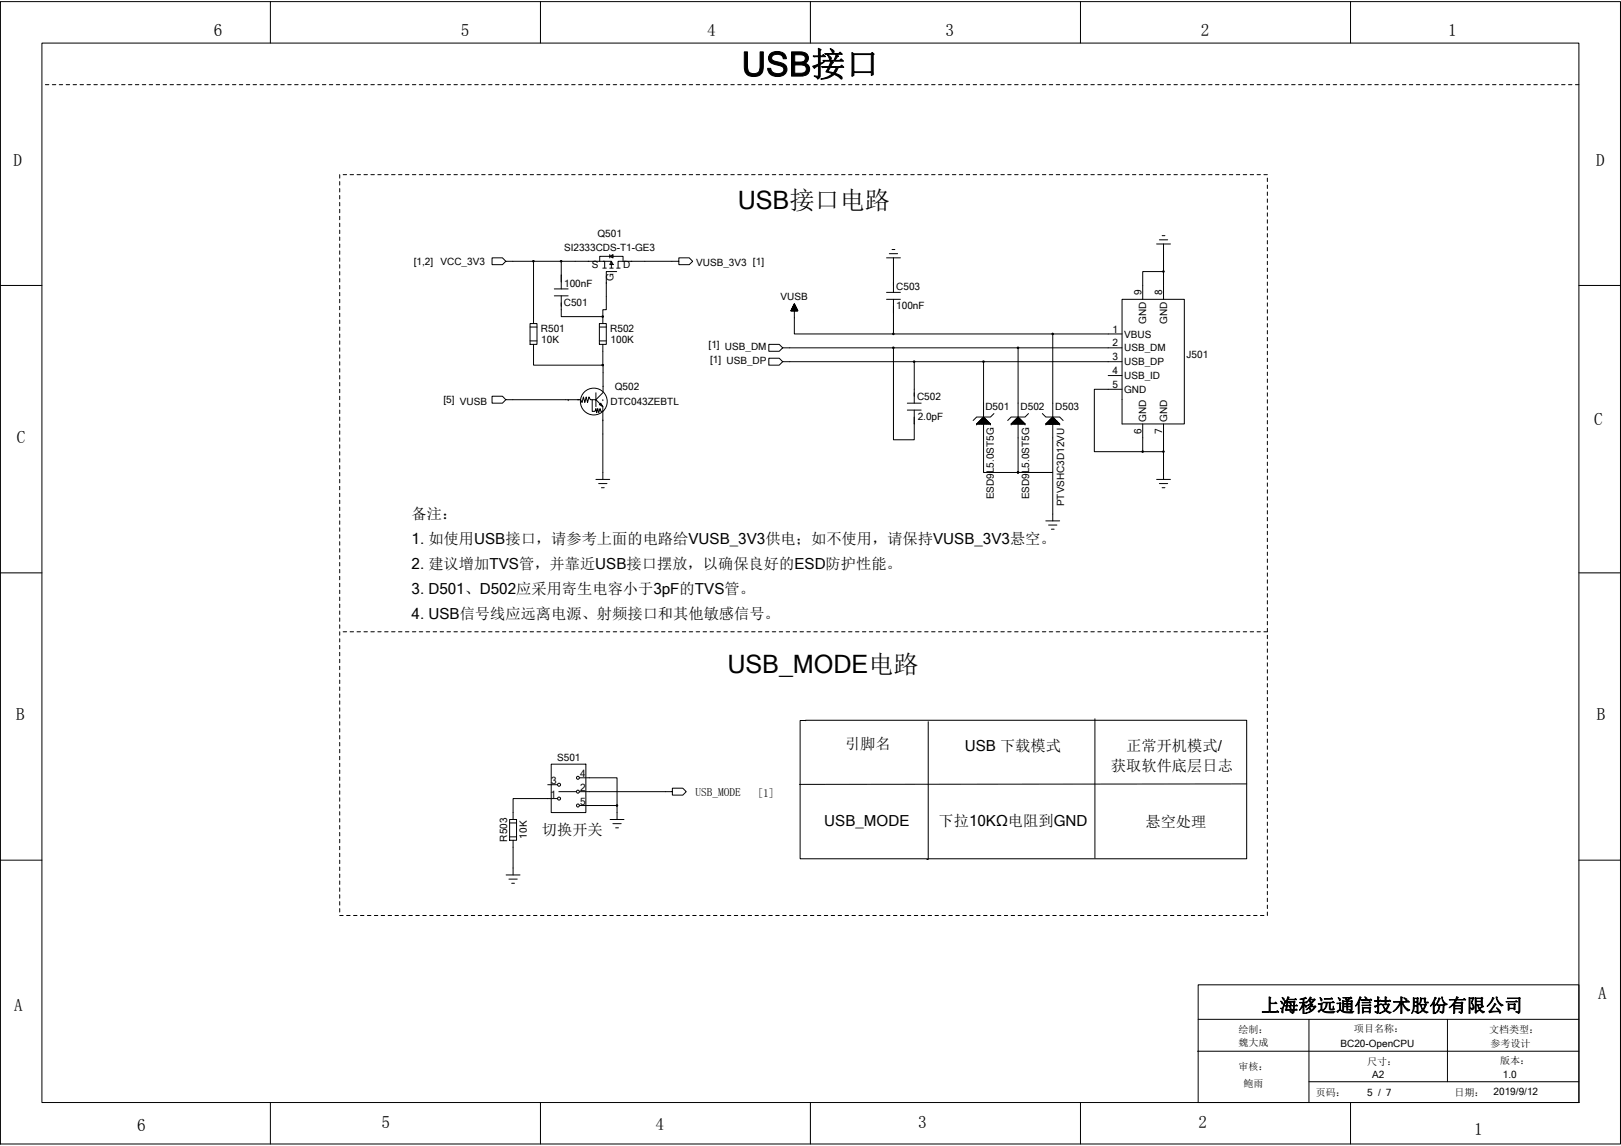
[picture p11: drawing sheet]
<svg xmlns="http://www.w3.org/2000/svg" width="297mm" height="210mm" viewBox="0 0 297 210" stroke-linecap="round" stroke-linejoin="round" font-family="sans-serif">
<g fill="none" stroke="#000" stroke-width=".18">
<path d="M.1 .3h296.8v209.3h-296.8zM7.7 7.9h281.6v194.1h-281.6zM8.3 15.5h.7M9.6 15.5h.6M10.9 15.5h.6M12.1 15.5h.7M13.4 15.5h.6M14.7 15.5h.6M15.9 15.5h.7M17.2 15.5h.6M18.5 15.5h.6M19.7 15.5h.7"/>
<path d="M21 15.5h.7M22.3 15.5h.6M23.5 15.5h.7M24.8 15.5h.6M26.1 15.5h.6M27.3 15.5h.7M28.6 15.5h.6M29.9 15.5h.6M31.2 15.5h.6M32.4 15.5h.7M33.7 15.5h.6M35 15.5h.6"/>
<path d="M36.2 15.5h.7M37.5 15.5h.6M38.8 15.5h.6M40 15.5h.7M41.3 15.5h.6M42.6 15.5h.6M43.9 15.5h.6M45.1 15.5h.7M46.4 15.5h.6M47.6 15.5h.7M48.9 15.5h.6M49.5 .3v7.6"/>
<path d="M50.2 15.5h.6M51.5 15.5h.6M52.7 15.5h.7M54 15.5h.6M55.3 15.5h.6M56.5 15.5h.7M57.8 15.5h.6M59.1 15.5h.6M60.3 15.5h.7M61.6 15.5h.6M62.9 15.5h.6M64.2 15.5h.6"/>
<path d="M65.4 15.5h.7M66.7 15.5h.6M68 15.5h.6M69.2 15.5h.6M70.5 15.5h.6M71.8 15.5h.6M73 15.5h.7M74.3 15.5h.6M75.6 15.5h.6M76.8 15.5h.7M78.1 15.5h.6M79.4 15.5h.6"/>
<path d="M80.6 15.5h.7M81.9 15.5h.6M83.2 15.5h.6M84.5 15.5h.6M85.7 15.5h.7M87 15.5h.6M88.3 15.5h.6M89.5 15.5h.7M90.8 15.5h.6M92.1 15.5h.6M93.3 15.5h.7M94.6 15.5h.6"/>
<path d="M95.9 15.5h.6M97.1 15.5h.7M98.4 15.5h.6M99 .3v7.6M99.7 15.5h.6M100.9 15.5h.7M102.2 15.5h.6M103.5 15.5h.6M104.8 15.5h.6M106 15.5h.7M107.3 15.5h.6M108.6 15.5h.6"/>
<path d="M109.8 15.5h.7M111.1 15.5h.6M112.4 15.5h.6M113.6 15.5h.7M114.9 15.5h.6M116.1 15.5h.7M117.4 15.5h.6M118.7 15.5h.6M119.9 15.5h.7M121.2 15.5h.7M122.5 15.5h.6M123.8 15.5h.6"/>
<path d="M125 15.5h.7M126.3 15.5h.6M127.6 15.5h.6M128.8 15.5h.7M130.1 15.5h.6M131.4 15.5h.6M132.6 15.5h.7M133.9 15.5h.7M135.2 15.5h.6M136.5 15.5h.6M137.7 15.5h.7M139 15.5h.6"/>
<path d="M140.2 15.5h.7M141.5 15.5h.7M142.8 15.5h.6M144.1 15.5h.6M145.3 15.5h.7M146.6 15.5h.6M147.9 15.5h.6M148.5 .3v7.6M149.1 15.5h.7M150.4 15.5h.6M151.7 15.5h.6M152.9 15.5h.7"/>
<path d="M154.2 15.5h.7M155.5 15.5h.6M156.8 15.5h.6M158 15.5h.7M159.3 15.5h.6M160.6 15.5h.6M161.8 15.5h.7M163.1 15.5h.6M164.4 15.5h.6M165.6 15.5h.7M166.9 15.5h.6M168.2 15.5h.6"/>
<path d="M169.4 15.5h.7M170.7 15.5h.6M172 15.5h.6M173.2 15.5h.7M174.5 15.5h.7M175.8 15.5h.6M177.1 15.5h.6M178.3 15.5h.7M179.6 15.5h.6M180.9 15.5h.6M182.1 15.5h.7M183.4 15.5h.6"/>
<path d="M184.7 15.5h.6M185.9 15.5h.7M187.2 15.5h.6M188.5 15.5h.6M189.7 15.5h.7M191 15.5h.6M192.3 15.5h.6M193.5 15.5h.7M194.8 15.5h.6M196.1 15.5h.6M197.4 15.5h.6M198 .3v7.6"/>
<path d="M198.6 15.5h.7M199.9 15.5h.6M201.2 15.5h.6M202.4 15.5h.7M203.7 15.5h.6M205 15.5h.6M206.2 15.5h.7M207.5 15.5h.6M208.8 15.5h.6M210 15.5h.7M211.3 15.5h.6M212.6 15.5h.6"/>
<path d="M213.8 15.5h.7M215.1 15.5h.6M216.4 15.5h.6M217.7 15.5h.6M218.9 15.5h.7M220.2 15.5h.6M221.5 15.5h.6M222.7 15.5h.7M224 15.5h.6M225.3 15.5h.6M226.5 15.5h.7M227.8 15.5h.6"/>
<path d="M229.1 15.5h.6M230.4 15.5h.6M231.6 15.5h.6M232.9 15.5h.6M234.1 15.5h.7M235.4 15.5h.6M236.7 15.5h.6M238 15.5h.6M239.2 15.5h.7M240.5 15.5h.6M241.8 15.5h.6M243 15.5h.7"/>
<path d="M244.3 15.5h.6M245.6 15.5h.6M246.8 15.5h.7M247.5 .3v7.6M248.1 15.5h.6M249.4 15.5h.6M250.7 15.5h.6M251.9 15.5h.7M253.2 15.5h.6M254.4 15.5h.7M255.7 15.5h.6M257 15.5h.6"/>
<path d="M258.3 15.5h.6M259.5 15.5h.7M260.8 15.5h.6M262.1 15.5h.6M263.3 15.5h.7M264.6 15.5h.6M265.9 15.5h.6M267.1 15.5h.7M268.4 15.5h.6M269.7 15.5h.6M271 15.5h.6M272.2 15.5h.7"/>
<path d="M273.5 15.5h.6M274.8 15.5h.6M276 15.5h.7M277.3 15.5h.6M278.5 15.5h.7M279.8 15.5h.6M281.1 15.5h.6M282.3 15.5h.7M283.6 15.5h.6M284.9 15.5h.6M286.1 15.5h.7M287.4 15.5h.7"/>
<path d="M288.7 15.5h.6M62.2 32v.6M62.2 33.3v.6M62.2 34.5v.7M62.2 35.8v.6M62.2 37.1v.6M62.2 38.4v.6M62.2 39.6v.7M62.9 32h.6M64.2 32h.6M65.4 32h.7M66.7 32h.6"/>
<path d="M68 32h.6M69.2 32h.6M70.5 32h.6M71.8 32h.6M73 32h.7M74.3 32h.6M75.6 32h.6M76.8 32h.7M78.1 32h.6M79.4 32h.6M80.6 32h.7M81.9 32h.6"/>
<path d="M83.2 32h.6M84.5 32h.6M85.7 32h.7M87 32h.6M88.3 32h.6M89.5 32h.7M90.8 32h.6M92.1 32h.6M93.3 32h.7M94.6 32h.6M95.9 32h.6M97.1 32h.7"/>
<path d="M98.4 32h.6M99.7 32h.6M100.9 32h.7M102.2 32h.6M103.5 32h.6M104.8 32h.6M106 32h.7M107.3 32h.6M108.6 32h.6M109.8 32h.7M111.1 32h.6M112.4 32h.6"/>
<path d="M113.6 32h.7M114.9 32h.6M116.1 32h.7M117.4 32h.6M118.7 32h.6M119.9 32h.7M121.2 32h.7M122.5 32h.6M123.8 32h.6M125 32h.7M126.3 32h.6M127.6 32h.6"/>
<path d="M128.8 32h.7M130.1 32h.6M131.4 32h.6M132.6 32h.7M133.9 32h.7M135.2 32h.6M136.5 32h.6M137.7 32h.7M139 32h.6M140.2 32h.7M141.5 32h.7M142.8 32h.6"/>
<path d="M144.1 32h.6M145.3 32h.7M146.6 32h.6M147.9 32h.6M149.1 32h.7M150.4 32h.6M151.7 32h.6M152.9 32h.7M154.2 32h.7M155.5 32h.6M156.8 32h.6M158 32h.7"/>
<path d="M159.3 32h.6M160.6 32h.6M161.8 32h.7M163.1 32h.6M164.4 32h.6M165.6 32h.7M166.9 32h.6M168.2 32h.6M169.4 32h.7M170.7 32h.6M172 32h.6M173.2 32h.7"/>
<path d="M174.5 32h.7M175.8 32h.6M177.1 32h.6M178.3 32h.7M179.6 32h.6M180.9 32h.6M182.1 32h.7M183.4 32h.6M184.7 32h.6M185.9 32h.7M187.2 32h.6M188.5 32h.6"/>
<path d="M189.7 32h.7M191 32h.6M192.3 32h.6M193.5 32h.7M194.8 32h.6M196.1 32h.6M197.4 32h.6M198.6 32h.7M199.9 32h.6M201.2 32h.6M202.4 32h.7M203.7 32h.6"/>
<path d="M205 32h.6M206.2 32h.7M207.5 32h.6M208.8 32h.6M210 32h.7M211.3 32h.6M212.6 32h.6M213.8 32h.7M215.1 32h.6M216.4 32h.6M217.7 32h.6M218.9 32h.7"/>
<path d="M220.2 32h.6M221.5 32h.6M222.7 32h.7M224 32h.6M225.3 32h.6M226.5 32h.7M227.8 32h.6M229.1 32h.6M230.4 32h.6M231.6 32h.6M232.2 32.6v.7M232.2 33.9v.6"/>
<path d="M232.2 35.2v.6M232.2 36.4v.7M232.2 37.7v.7M232.2 39v.6M.1 52.3h7.6M62.2 40.9v.6M62.2 42.2v.6M62.2 43.4v.7M62.2 44.7v.6M62.2 46v.6M62.2 47.2v.7M62.2 48.5v.6"/>
<path d="M62.2 49.8v.6M62.2 51v.7M62.2 52.3v.6M62.2 53.6v.6M62.2 54.8v.7M62.2 56.1v.6M62.2 57.4v.6M62.2 58.7v.6M62.2 59.9v.7M92.7 47.9l-.6-.7h-1.9v1.3h1.9l.6-.6h5.1v11.4M97.1 59.3h1.3v3.8h-1.3zM97.1 59.9h1.3"/>
<path d="M97.8 47.9h5v5M101.6 54.2h2.5M101.6 52.9h2.5M102.8 47.9h5.1M102.8 54.2v3.8h7.7M107.8 47.9h3v1.2M109.8 59.3h1.3v3.8h-1.3zM109.8 59.9h1.3M109.9 47.9v-.9h4.3v.9M110.5 58v1.3M110.5 49.1h.6M110.5 47.9h1.5v1.2"/>
<path d="M111.1 51.8v4.9h-.6v1.3M111.7 49.1h.7M111.7 47l.6-.3v.6zM111.7 46.7v.6M112.3 48.5h-.6l.3-.6 .4 .6M113 49.8h-1.9v2.1M113 49.1h.6M115.6 47.9h8.8v-.7h1.9l.6 .7-.6 .6h-1.9v-.6M115.8 47.9h-2.5v1.2M144.9 57h1.3M145 56.8v.2M145 56.8h1.1"/>
<path d="M145.1 56.7v.3M145.1 56.7h1M145.1 56.7h.9M145.1 56.6v.4M145.1 56.6h.9v.4M145.1 56.6h.9M145.2 57v-.5h.7l.1 .5M145.2 56.5h.8M145.2 56.4h.7v.6M145.3 56.3h.6v.7M145.3 56.1v.9M145.3 56.2h.5v.8"/>
<path d="M145.3 56.2h.5M145.3 56v1M145.3 56.1h.5M145.4 56.1h.3M145.4 55.9v1.1M145.4 56h.3M145.5 55.8v1.2M145.5 55.9h.2v1.1M145.5 55.9h.1M145.5 55.7v1.3M145.5 55.8h.1M145.5 55.8l.1 1.2"/>
<path d="M145.6 55.7v1.3M145.6 55.7h.1M145.6 55.7l.6 1.3h-1.3l.7-1.3v5.5h18.1M145.7 56v1M145.8 56.1v.9M145.8 56.3h-.5v.7M145.9 56.4h-.7v.6M146.1 56.8v.2M162.5 47.2h2.5M162.5 53.6h2.5M162.5 54.8h2.5M163 46.5h1.5"/>
<path d="M163.5 45.7h.5M163.7 47.2v6.4M163.7 54.8v6.4M205.6 54.8h11.4v22.9h-11.4zM211.9 44.7h2.6M212.4 43.9h1.6M213 43.2h.5M213.2 44.7v5.1h-3.8v5M213.2 49.8v5M232.2 40.3v.6M232.2 41.5v.7M232.2 42.8v.6"/>
<path d="M232.2 44.1v.6M232.2 45.3v.7M232.2 46.6v.6M232.2 47.9v.6M232.2 49.1v.7M232.2 50.4v.6M232.2 51.7v.6M232.2 52.9v.7M232.2 54.2v.6M232.2 55.5v.6M232.2 56.7v.7M232.2 58v.7"/>
<path d="M232.2 59.3v.6M289.3 52.3h7.6M62.2 61.2v.6M62.2 62.5v.6M62.2 63.7v.7M62.2 65v.6M62.2 66.3v.6M62.2 67.5v.7M62.2 68.8v.6M62.2 70.1v.6M62.2 71.3v.7M62.2 72.6v.6"/>
<path d="M62.2 73.9v.6M62.2 75.1v.7M62.2 76.4v.6M62.2 77.7v.6M62.2 79v.6M92.7 73.2l-.6-.6h-1.9v1.3h1.9l.6-.7h13.5M97.1 62.5h1.3M97.8 63.1v3.8h12.7v5M102.8 70.7h.1M104.1 73.2h.1M105.8 73.2h.6l.3 .5 .2-1 .3 1 .2-1 .3 1 .2-1 .3 .5h1M108.5 73.2v2.2h.5l.2-.5 .1 .7 .2-.7 .2 .7"/>
<path d="M109.2 73.2h.1M109.2 72v2.5M109.2 73.2l1.3 1.3M109.8 62.5h1.3M110.1 73.9l.4 .6-.7-.4zM110.5 63.1v3.8M110.5 73.2h.1M110.5 70.7h.1M110.5 75.4h-.4l-.1-.5-.3 .7M110.5 74.5v13.3M110.5 72l-1.3 1.2M143.4 66.3l-.6-.7h-1.9v1.3h1.9l.6-.6h24.1v7.6"/>
<path d="M163.7 63.7v16.9h3.8v-5.5M163.7 61.2h29.2M163.7 63.7h-20.3l-.6 .7h-1.9v-1.3h1.9l.6 .6M166.3 73.9h2.5M166.3 75.1h2.5M179 77.7h.1M179 77.7h2.5M179 77.7l1.2-1.3 1.3 1.3zM179.1 77.7v-.1h2.3v.1M179.2 77.7v-.3h2v.3M179.3 77.7v-.4h1.8v.4M179.5 77.7v-.5h1.5v.5"/>
<path d="M179.6 77.7v-.7h1.3v.7M179.7 77.7v-.8h1v.8M179.8 77.7v-.9h.8v.9M180 77.7v-1h.5v1M180.1 77.7v-1.2h.3v1.2M180.2 76.4h.1M181.5 77.7h.1M182.1 75.8l-.6 .6h-2.5l-.7 .6M185.3 77.7h.1M185.3 77.7h2.5M185.3 77.7l1.3-1.3 1.2 1.3zM185.4 77.7v-.1h2.3v.1"/>
<path d="M185.5 77.7v-.3h2.1v.3M185.7 77.7v-.4h1.7v.4M185.8 77.7v-.5h1.5v.5M185.9 77.7v-.7h1.3v.7M186.1 77.7v-.8h1v.8M186.2 77.7v-.9h.7v.9M186.3 77.7v-1h.5v1M186.4 77.7v-1.2h.3v1.2M186.6 76.4h.1M186.6 63.7v22.9h6.3v8.8M187.8 77.7h.1M188.5 75.8l-.7 .6h-2.5l-.6 .6"/>
<path d="M191 75.8l.6 .6h2.6l.6 .6M191.6 77.7h.1M191.6 77.7h2.6l-1.3-1.3-1.3 1.3h2.6M191.8 77.5v.2M191.8 77.6h2.3v.1M191.9 77.7v-.3h2v.3M192 77.7v-.4h1.8v.4M192.1 77.2v.5M192.1 77.2h1.6v.5M192.3 77v.7M192.3 77h1.2v.7M192.4 77.7v-.8h1v.8"/>
<path d="M192.5 77.7v-.9h.8v.9M192.7 76.6v1.1M192.7 76.7h.5v1M192.8 76.5v1.2M192.8 76.5h.2v1.2M192.9 76.4h.1M194.2 77.7h.1M203.1 68.8h2.5M205.6 61.2h-12.7v25.4h-12.7v-20.3M205.6 63.7h-41.9M205.6 71.3h-5.1v11.5h12.7M205.6 66.3h-38.1"/>
<path d="M209.4 77.7v5.1M213.2 77.7v10.1M232.2 60.6v.6M232.2 61.8v.7M232.2 63.1v.6M232.2 64.4v.6M232.2 65.6v.7M232.2 66.9v.6M232.2 68.2v.6M232.2 69.4v.7M232.2 70.7v.6M232.2 72v.6"/>
<path d="M232.2 73.2v.7M232.2 74.5v.6M232.2 75.8v.6M232.2 77v.7M232.2 78.3v.7M232.2 79.6v.6M62.2 80.2v.7M62.2 81.5v.6M62.2 82.8v.6M62.2 84v.7M62.2 85.3v.6M62.2 86.6v.6"/>
<path d="M62.2 87.8v.7M62.2 89.1v.6M62.2 90.4v.6M62.2 91.7v.6M62.2 92.9v.7M62.2 94.2v.6M62.2 95.4v.7M62.2 96.7v.6M62.2 98v.6M62.2 99.3v.6M109.2 87.8h2.5M109.7 88.6h1.5"/>
<path d="M110.2 89.4h.5M191.6 95.4h2.6M192.1 96.2h1.6M192.7 97h.5M211.9 87.8h2.6M212.4 88.6h1.6M213 89.4h.5M232.2 80.9v.6M232.2 82.1v.7M232.2 83.4v.6M232.2 84.7v.6M232.2 85.9v.7"/>
<path d="M232.2 87.2v.6M232.2 88.5v.6M232.2 89.7v.7M232.2 91v.7M232.2 92.3v.6M232.2 93.6v.6M232.2 94.8v.6M232.2 96.1v.6M232.2 97.3v.7M232.2 98.6v.7M232.2 99.9v.6M.1 105h7.6"/>
<path d="M62.2 100.5v.7M62.2 101.8v.6M62.2 103.1v.6M62.2 104.3v.7M62.2 105.6v.6M62.2 106.9v.6M62.2 108.1v.7M62.2 109.4v.6M62.2 110.7v.6M62.2 112v.6M62.2 113.2v.7M62.2 114.5v.6"/>
<path d="M62.2 115.8v.6M62.2 117v.6M62.2 118.3v.6M62.2 119.5v.7M62.9 115.8h.6M64.2 115.8h.6M65.4 115.8h.7M66.7 115.8h.6M68 115.8h.6M69.2 115.8h.6M70.5 115.8h.6M71.8 115.8h.6"/>
<path d="M73 115.8h.7M74.3 115.8h.6M75.6 115.8h.6M76.8 115.8h.7M78.1 115.8h.6M79.4 115.8h.6M80.6 115.8h.7M81.9 115.8h.6M83.2 115.8h.6M84.5 115.8h.6M85.7 115.8h.7M87 115.8h.6"/>
<path d="M88.3 115.8h.6M89.5 115.8h.7M90.8 115.8h.6M92.1 115.8h.6M93.3 115.8h.7M94.6 115.8h.6M95.9 115.8h.6M97.1 115.8h.7M98.4 115.8h.6M99.7 115.8h.6M100.9 115.8h.7M102.2 115.8h.6"/>
<path d="M103.5 115.8h.6M104.8 115.8h.6M106 115.8h.7M107.3 115.8h.6M108.6 115.8h.6M109.8 115.8h.7M111.1 115.8h.6M112.4 115.8h.6M113.6 115.8h.7M114.9 115.8h.6M116.1 115.8h.7M117.4 115.8h.6"/>
<path d="M118.7 115.8h.6M119.9 115.8h.7M121.2 115.8h.7M122.5 115.8h.6M123.8 115.8h.6M125 115.8h.7M126.3 115.8h.6M127.6 115.8h.6M128.8 115.8h.7M130.1 115.8h.6M131.4 115.8h.6M132.6 115.8h.7"/>
<path d="M133.9 115.8h.7M135.2 115.8h.6M136.5 115.8h.6M137.7 115.8h.7M139 115.8h.6M140.2 115.8h.7M141.5 115.8h.7M142.8 115.8h.6M144.1 115.8h.6M145.3 115.8h.7M146.6 115.8h.6M147.9 115.8h.6"/>
<path d="M149.1 115.8h.7M150.4 115.8h.6M151.7 115.8h.6M152.9 115.8h.7M154.2 115.8h.7M155.5 115.8h.6M156.8 115.8h.6M158 115.8h.7M159.3 115.8h.6M160.6 115.8h.6M161.8 115.8h.7M163.1 115.8h.6"/>
<path d="M164.4 115.8h.6M165.6 115.8h.7M166.9 115.8h.6M168.2 115.8h.6M169.4 115.8h.7M170.7 115.8h.6M172 115.8h.6M173.2 115.8h.7M174.5 115.8h.7M175.8 115.8h.6M177.1 115.8h.6M178.3 115.8h.7"/>
<path d="M179.6 115.8h.6M180.9 115.8h.6M182.1 115.8h.7M183.4 115.8h.6M184.7 115.8h.6M185.9 115.8h.7M187.2 115.8h.6M188.5 115.8h.6M189.7 115.8h.7M191 115.8h.6M192.3 115.8h.6M193.5 115.8h.7"/>
<path d="M194.8 115.8h.6M196.1 115.8h.6M197.4 115.8h.6M198.6 115.8h.7M199.9 115.8h.6M201.2 115.8h.6M202.4 115.8h.7M203.7 115.8h.6M205 115.8h.6M206.2 115.8h.7M207.5 115.8h.6M208.8 115.8h.6"/>
<path d="M210 115.8h.7M211.3 115.8h.6M212.6 115.8h.6M213.8 115.8h.7M215.1 115.8h.6M216.4 115.8h.6M217.7 115.8h.6M218.9 115.8h.7M220.2 115.8h.6M221.5 115.8h.6M222.7 115.8h.7M224 115.8h.6"/>
<path d="M225.3 115.8h.6M226.5 115.8h.7M227.8 115.8h.6M229.1 115.8h.6M230.4 115.8h.6M232.2 101.2v.6M232.2 102.4v.7M232.2 103.7v.6M232.2 105v.6M232.2 106.2v.7M232.2 107.5v.6M232.2 108.8v.6"/>
<path d="M232.2 110v.7M232.2 111.3v.7M232.2 112.6v.6M232.2 113.9v.6M232.2 115.1v.7h-.6M232.2 116.4v.6M232.2 117.6v.7M232.2 118.9v.6M289.3 105h7.6M62.2 120.8v.6M62.2 122.1v.6M62.2 123.3v.7"/>
<path d="M62.2 124.6v.6M62.2 125.9v.6M62.2 127.1v.7M62.2 128.4v.7M62.2 129.7v.6M62.2 131v.6M62.2 132.2v.7M62.2 133.5v.6M62.2 134.8v.6M62.2 136v.7M62.2 137.3v.6M62.2 138.6v.6"/>
<path d="M62.2 139.8v.7M147.6 132h80.8v25.4h-81.8v-25.4l1 .1M170.1 132.2v25.3h-.3M200.6 131.7v25.5M232.2 120.2v.6M232.2 121.4v.7M232.2 122.7v.6M232.2 124v.6M232.2 125.2v.7M232.2 126.5v.6M232.2 127.8v.6M232.2 129.1v.6"/>
<path d="M232.2 130.3v.7M232.2 131.6v.6M232.2 132.9v.6M232.2 134.1v.7M232.2 135.4v.6M232.2 136.7v.6M232.2 137.9v.7M232.2 139.2v.6M.1 157.6h7.6M62.2 141.1v.6M62.2 142.4v.6M62.2 143.6v.7"/>
<path d="M62.2 144.9v.6M62.2 146.2v.6M62.2 147.4v.7M62.2 148.7v.7M62.2 150v.6M62.2 151.3v.6M62.2 152.5v.7M62.2 153.8v.6M62.2 155.1v.6M62.2 156.3v.7M62.2 157.6v.6M62.2 158.9v.6"/>
<path d="M93.4 150.2h1.3v3.8h-1.3zM93.4 153.3h1.3M93.4 150.8h1.3M94 154v6.3M100.4 143.8h1.7M101 140h6.4v8.9h-6.4zM102.1 146.3h-8.1v3.9M102.4 145.1h3.2M106.2 145.1h17v-.7h1.9l.6 .7-.6 .6h-1.9v-.6M106.2 142.5h6.9v5.1M106.2 147.6h6.9M111.8 150.2h2.5"/>
<path d="M112.3 150.9h1.5M112.8 151.7h.5M113.1 147.6v2.6M228.4 143.6l-81.9 .1M232.2 140.5v.6M232.2 141.7v.7M232.2 143v.6M232.2 144.3v.6M232.2 145.5v.7M232.2 146.8v.6M232.2 148.1v.6M232.2 149.4v.6"/>
<path d="M232.2 150.6v.7M232.2 151.9v.6M232.2 153.2v.6M232.2 154.4v.7M232.2 155.7v.6M232.2 157v.6M232.2 158.2v.7M232.2 159.5v.6M289.3 157.6h7.6M62.2 160.1v.7M62.2 161.4v.7M62.2 162.7v.6"/>
<path d="M62.2 163.9v.7M62.2 165.2v.6M62.2 166.5v.6M62.2 167.7h.7M63.5 167.7h.7M64.8 167.7h.6M66.1 167.7h.6M67.3 167.7h.7M68.6 167.7h.6M69.8 167.7h.7M71.1 167.7h.7M72.4 167.7h.6"/>
<path d="M73.7 167.7h.6M74.9 167.7h.7M76.2 167.7h.6M77.5 167.7h.6M78.7 167.7h.7M80 167.7h.6M81.3 167.7h.6M82.5 167.7h.7M83.8 167.7h.7M85.1 167.7h.6M86.4 167.7h.6M87.6 167.7h.7"/>
<path d="M88.9 167.7h.6M90.2 167.7h.6M91.4 167.7h.7M92.7 167.7h.6M92.7 160.3h2.6M93.3 161.1h1.5M93.8 161.8h.5M94 167.7h.6M95.2 167.7h.7M96.5 167.7h.6M97.8 167.7h.6M99 167.7h.7"/>
<path d="M100.3 167.7h.6M101.6 167.7h.6M102.8 167.7h.7M104.1 167.7h.7M105.4 167.7h.6M106.7 167.7h.6M107.9 167.7h.7M109.2 167.7h.6M110.5 167.7h.6M111.7 167.7h.7M113 167.7h.6M114.3 167.7h.6"/>
<path d="M115.5 167.7h.6M116.8 167.7h.6M118 167.7h.7M119.3 167.7h.6M120.6 167.7h.6M121.9 167.7h.6M123.1 167.7h.7M124.4 167.7h.6M125.7 167.7h.6M126.9 167.7h.7M128.2 167.7h.6M129.5 167.7h.6"/>
<path d="M130.7 167.7h.7M132 167.7h.6M133.3 167.7h.6M134.6 167.7h.6M135.8 167.7h.7M137.1 167.7h.6M138.4 167.7h.6M139.6 167.7h.6M140.9 167.7h.6M142.2 167.7h.6M143.4 167.7h.7M144.7 167.7h.6"/>
<path d="M146 167.7h.6M147.2 167.7h.7M148.5 167.7h.6M149.8 167.7h.6M151 167.7h.7M152.3 167.7h.6M153.6 167.7h.6M154.9 167.7h.6M156.1 167.7h.7M157.4 167.7h.6M158.7 167.7h.6M159.9 167.7h.7"/>
<path d="M161.2 167.7h.6M162.5 167.7h.6M163.7 167.7h.7M165 167.7h.6M166.3 167.7h.6M167.5 167.7h.7M168.8 167.7h.6M170.1 167.7h.6M171.3 167.7h.7M172.6 167.7h.6M173.9 167.7h.6M175.2 167.7h.6"/>
<path d="M176.4 167.7h.7M177.7 167.7h.6M179 167.7h.6M180.2 167.7h.7M181.5 167.7h.6M182.8 167.7h.6M184 167.7h.7M185.3 167.7h.6M186.6 167.7h.6M187.8 167.7h.7M189.1 167.7h.6M190.4 167.7h.6"/>
<path d="M191.6 167.7h.7M192.9 167.7h.6M194.2 167.7h.6M195.4 167.7h.7M196.7 167.7h.7M198 167.7h.6M199.3 167.7h.6M200.5 167.7h.7M201.8 167.7h.6M203.1 167.7h.6M204.3 167.7h.7M205.6 167.7h.6"/>
<path d="M206.9 167.7h.6M208.1 167.7h.7M209.4 167.7h.6M210.7 167.7h.6M211.9 167.7h.7M213.2 167.7h.6M214.5 167.7h.6M215.7 167.7h.7M217 167.7h.7M218.3 167.7h.6M219.6 167.7h.6M220.8 167.7h.7"/>
<path d="M222.1 167.7h.6M223.4 167.7h.6M224.6 167.7h.7M225.9 167.7h.6M227.2 167.7h.6M228.4 167.7h.7M229.7 167.7h.7M231 167.7h.6M232.2 160.8v.6M232.2 162.1v.6M232.2 163.3v.6M232.2 164.6v.6"/>
<path d="M232.2 165.8v.7M232.2 167.1v.6M219.4 192.6h69.9M219.6 180.4h69.7v21.6h-69.7zM219.6 186.8h69.7M239.9 198.2h49.4M239.9 186.8v15.2M265.2 186.8v11.4M49.5 202v7.6M99 202v7.6M148.5 202v7.6M198 202v7.6"/>
<path d="M247.5 202v7.6"/>
<circle cx="108.8" cy="73.6" r="2.46"/>
<circle cx="102.4" cy="146.3" r=".28"/>
<circle cx="102.4" cy="143.8" r=".28"/>
<circle cx="105.9" cy="147.6" r=".27"/>
<circle cx="105.9" cy="142.5" r=".27"/>
<circle cx="105.9" cy="145.1" r=".27"/>
</g>
<g fill="#000" stroke="#000" stroke-width=".18">
<path d="M97.6 47.8h.2v.2h-.2z" fill-rule="evenodd"/>
<path d="M102.7 47.8h.2v.2h-.2z" fill-rule="evenodd"/>
<path d="M110.3 57.9h.2v.2h-.2z" fill-rule="evenodd"/>
<path d="M213.1 49.6h.2v.2h-.2z" fill-rule="evenodd"/>
<path d="M110.3 66.8h.2v.2h-.2z" fill-rule="evenodd"/>
<path d="M163.6 63.6h.2v.2h-.2z" fill-rule="evenodd"/>
<path d="M163.6 61.1h.2v.2h-.2z" fill-rule="evenodd"/>
<path d="M167.4 66.2h.2v.2h-.2z" fill-rule="evenodd"/>
<path d="M180.1 66.2h.2v.2h-.2z" fill-rule="evenodd"/>
<path d="M186.4 63.6h.2v.2h-.2z" fill-rule="evenodd"/>
<path d="M192.8 61.1h.2v.2h-.2z" fill-rule="evenodd"/>
<path d="M186.4 86.5h.2v.2h-.2z" fill-rule="evenodd"/>
<path d="M186.4 86.5h.2v.2h-.2z" fill-rule="evenodd"/>
<path d="M209.3 82.6h.2v.2h-.2z" fill-rule="evenodd"/>
<path d="M213.1 82.6h.2v.2h-.2z" fill-rule="evenodd"/>
<path d="M113 147.5h.2v.2h-.2z" fill-rule="evenodd"/>
</g>
<text font-size="6.2" x="135.9" y="13.9">USB接口</text>
<g font-size="4.6">
<text x="135.2" y="38.4">USB接口电路</text>
<text x="133.3" y="123.3">USB_MODE电路</text>
</g>
<text font-size="3.4" x="231.1" y="185.4">上海移远通信技术股份有限公司</text>
<g font-size="3.2">
<text x="39.2" y="6.6">6</text>
<text x="84.5" y="6.6">5</text>
<text x="129.6" y="6.6">4</text>
<text x="173.2" y="6.6">3</text>
<text x="220.1" y="6.6">2</text>
<text x="265.4" y="6.6">1</text>
<text x="2.5" y="30.5">D</text>
<text x="292.5" y="30.4">D</text>
<text x="292.1" y="77.8">C</text>
<text x="3.1" y="81.1">C</text>
<text x="3" y="131.8">B</text>
<text x="292.6" y="131.8">B</text>
<text x="2.6" y="185.3">A</text>
<text x="292.9" y="183.1">A</text>
<text x="25.1" y="207.3">6</text>
<text x="69.9" y="206.8">5</text>
<text x="120.1" y="207">4</text>
<text x="168.2" y="206.8">3</text>
<text x="219.6" y="206.8">2</text>
<text x="270.1" y="208">1</text>
</g>
<g font-size="2.8">
<text x="75.4" y="95.2">备注：</text>
<text x="75.4" y="99.8">1. 如使用USB接口，请参考上面的电路给VUSB_3V3供电；如不使用，请保持VUSB_3V3悬空。</text>
<text x="75.4" y="104.3">2. 建议增加TVS管，并靠近USB接口摆放，以确保良好的ESD防护性能。</text>
<text x="75.4" y="108.9">3. D501、D502应采用寄生电容小于3pF的TVS管。</text>
<text x="75.4" y="113.5">4. USB信号线应远离电源、射频接口和其他敏感信号。</text>
<text x="154.9" y="137.3">引脚名</text>
<text x="176.8" y="137.6">USB 下载模式</text>
<text x="206.4" y="137.7">正常开机模式/</text>
<text x="203.6" y="141.4">获取软件底层日志</text>
<text x="99.3" y="153.1">切换开关</text>
<text x="151" y="151.3">USB_MODE</text>
<text x="172" y="151.3">下拉10KΩ电阻到GND</text>
<text x="209.9" y="151.5">悬空处理</text>
</g>
<g font-size="2.1">
<text x="127.4" y="145.9">USB_MODE</text>
<text x="138.8" y="146.1">[1]</text>
</g>
<g font-size="1.8">
<text x="103.4" y="46">SI2333CDS-T1-GE3</text>
<text x="109.5" y="43.5">Q501</text>
<text x="75.8" y="48.6">[1,2]</text>
<text x="80.7" y="48.5">VCC_3V3</text>
<text x="103.4" y="52.6">100nF</text>
<text x="108.4" y="49.1">S</text>
<text x="112.4" y="51.5" transform="rotate(-90 112.4 51.5)">G</text>
<text x="114.2" y="49.1">D</text>
<text x="127.6" y="48.7">VUSB_3V3 [1]</text>
<text x="164.2" y="53.2">C503</text>
<text x="103.3" y="56">C501</text>
<text x="143" y="55.1">VUSB</text>
<text x="164.2" y="56.6">100nF</text>
<text x="209.1" y="54.1" transform="rotate(-90 209.1 54.1)">9</text>
<text x="210.1" y="59.3" transform="rotate(-90 210.1 59.3)">GND</text>
<text x="213" y="54.1" transform="rotate(-90 213 54.1)">8</text>
<text x="213.9" y="59.3" transform="rotate(-90 213.9 59.3)">GND</text>
<text x="99.1" y="60.7">R501</text>
<text x="99.2" y="62.9">10K</text>
<text x="111.8" y="60.7">R502</text>
<text x="111.9" y="62.9">100K</text>
<text x="129.9" y="63.8">[1] USB_DM</text>
<text x="203.8" y="63.5">2</text>
<text x="203.8" y="60.9">1</text>
<text x="206" y="64.4">USB_DM</text>
<text x="206" y="61.8">VBUS</text>
<text x="217.4" y="65.5">J501</text>
<text x="112.7" y="71.4">Q502</text>
<text x="130.1" y="66.6">[1] USB_DP</text>
<text x="203.8" y="68.6">4</text>
<text x="203.8" y="66">3</text>
<text x="203.8" y="71.1">5</text>
<text x="206" y="69.5">USB_ID</text>
<text x="206" y="66.9">USB_DP</text>
<text x="206" y="72">GND</text>
<text x="81.3" y="73.8">[5] VUSB</text>
<text x="111.9" y="74.1">DTC043ZEBTL</text>
<text x="168" y="73.2">C502</text>
<text x="168.2" y="77">2.0pF</text>
<text x="180.6" y="75.1">D501</text>
<text x="187" y="75.1">D502</text>
<text x="193.4" y="75.1">D503</text>
<text x="210.1" y="77.3" transform="rotate(-90 210.1 77.3)">GND</text>
<text x="213.9" y="77.3" transform="rotate(-90 213.9 77.3)">GND</text>
<text x="209.1" y="79.5" transform="rotate(-90 209.1 79.5)">6</text>
<text x="213" y="79.5" transform="rotate(-90 213 79.5)">7</text>
<text x="182.1" y="91.5" transform="rotate(-90 182.1 91.5)">ESD9L5.0ST5G</text>
<text x="188.6" y="91.5" transform="rotate(-90 188.6 91.5)">ESD9L5.0ST5G</text>
<text x="195" y="92.8" transform="rotate(-90 195 92.8)">PTVSHC3D12VU</text>
<text x="101" y="143.7">3</text>
<text x="102.1" y="139.5">S501</text>
<text x="106.3" y="142.3">4</text>
<text x="100.9" y="146.2">1</text>
<text x="106.3" y="144.9">2</text>
<text x="106.3" y="147.4">5</text>
<text x="92.9" y="154.2" transform="rotate(-90 92.9 154.2)">R503</text>
<text x="96.5" y="153.6" transform="rotate(-90 96.5 153.6)">10K</text>
<text x="226.9" y="189.2">绘制：</text>
<text x="226.9" y="191.6">魏大成</text>
<text x="245.6" y="191.9">BC20-OpenCPU</text>
<text x="248.1" y="189.1">项目名称：</text>
<text x="272.9" y="189.3">文档类型：</text>
<text x="273.1" y="191.9">参考设计</text>
<text x="226.9" y="196">审核：</text>
<text x="250.5" y="195.2">尺寸：</text>
<text x="251.4" y="197.6">A2</text>
<text x="274.9" y="194.9">版本：</text>
<text x="275.4" y="197.6">1.0</text>
<text x="227.9" y="199.2">鲍雨</text>
<text x="241.1" y="200.7">页码：</text>
<text x="250.5" y="200.7">5 / 7</text>
<text x="266.5" y="200.7">日期：</text>
<text x="273.7" y="200.6">2019/9/12</text>
</g>
</svg>
